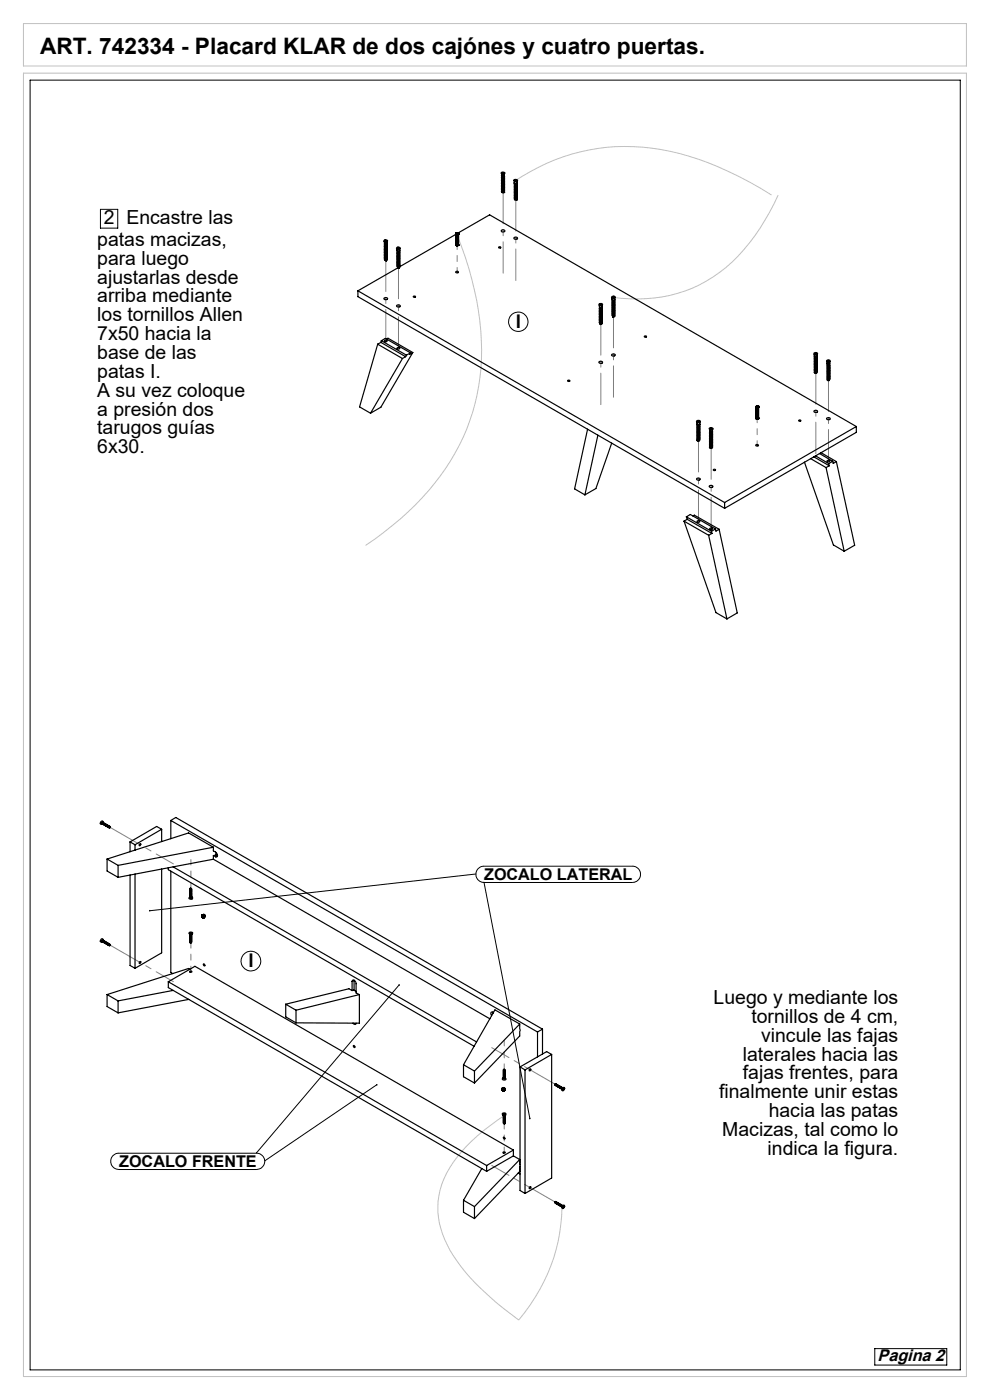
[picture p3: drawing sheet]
<svg xmlns="http://www.w3.org/2000/svg" width="210mm" height="297mm" viewBox="0 0 210 297" stroke-linecap="round" stroke-linejoin="round" font-family="sans-serif">
<path d="M5 15.5h200v276.5h-200zM5 5h200v9h-200zM109.1 38.4a42.5 42.5 0 0 1 39-4.6 77.2 77.2 0 0 1 15.6 7.6M96.9 49.8a61.6 61.6 0 0 1 4.9 30.2 46 46 0 0 1-15.3 28.7l-5.1 4.3-3.9 2.7M165.1 41.4a40.3 40.3 0 0 1-13.9 17.4 30 30 0 0 1-21.2 4.3M107.2 236.5a36.9 36.9 0 0 0-11.8 11.3 16.3 16.3 0 0 0 .1 17.5 50.2 50.2 0 0 0 14.5 14.7 37.6 37.6 0 0 0 9.2-23.8" fill="none" stroke="#c0c0c0" stroke-width=".21"/>
<g fill="none" stroke="#000" stroke-width=".21">
<path d="M6.4 17h197.3v273.6h-197.3zM21.3 44.4h3.7v4h-3.7zM100.9 185.4l-69.2 7.8M101.4 184.4a1.63 1.63 0 0 1 1.3-.6h31.4a1.73 1.73 0 0 1 1.8 1.7 1.73 1.73 0 0 1-1.8 1.7h-31.4a1.73 1.73 0 0 1-1.6-1 1.73 1.73 0 0 1 .3-1.8zM102.7 187.1l9.7 50.2M84.7 208.9l-30.3 35.6M79.9 230.1l-23.7 16.2M23.9 245.2a1.64 1.64 0 0 1 1.3-.6h29.2a1.73 1.73 0 0 1 1.8 1.8 1.73 1.73 0 0 1-1.8 1.7h-29.2a1.73 1.73 0 0 1-1.6-1 1.73 1.73 0 0 1 .3-1.9zM185.6 286.1h15.2v3.5h-15.2z"/>
<circle cx="109.9" cy="68.3" r="2.06"/>
<circle cx="53.2" cy="203.9" r="2.08"/>
</g>
<path d="M81.8 55.2v17.1M106.7 57.9v-17.1M109.4 42.4v17.1M84.5 73.9v-17.2M127.4 68.7v17.1M130.1 67.1v17.2M148.2 93.5v17.1M173.1 96.2v-17.1M175.7 80.6v17.2M150.9 112.2v-17.2" fill="none" stroke="#808080" stroke-width=".21" stroke-dasharray="15.2 1.3 1.3 1.3" stroke-dashoffset="8.6"/>
<path d="M97 52v5.7M160.6 94.4v-5.7" fill="none" stroke="#808080" stroke-width=".21" stroke-dasharray="15.2 1.3 1.3 1.3" stroke-dashoffset="14.3"/>
<path d="M23.3 175.5l13.5 7.8M23.3 200.5l13.5 7.8M117.7 230l-13.4-7.7M117.7 255l-13.4-7.8" fill="none" stroke="#808080" stroke-width=".21" stroke-dasharray="15.2 1.3 1.3 1.3" stroke-dashoffset="7.8"/>
<path d="M40.5 188.5v-6.1M40.5 200v6.1M107 226.8v-6.1M107 238.4v6.1" fill="none" stroke="#808080" stroke-width=".21" stroke-dasharray="15.2 1.3 1.3 1.3" stroke-dashoffset="14.1"/>
<path d="M31.6 193.1l.1 .1h-.1a.17 .17 0 0 0 .3 .1 .17 .17 0 0 0 0-.3 .17 .17 0 0 0-.3 .1zM112.3 237.1l-.1 .2 .2 .2v-.2v.2l.1-.3zM79.8 230l.1 .3h.1v-.3zM84.5 208.9l.1 .2 .2-.1v-.2l-.1 .1v-.1z" fill="#000"/>
<g fill="none" stroke="#000" stroke-width=".25">
<path d="M106.4 37.3l.5 .2-.3 .2-.1-.3M106.4 37.3h.1M106.4 36.9l.1 .5 .5-.1v-.4h-.6M106.4 36.5h.1a.3 .3 0 0 1 .4 0 .3 .3 0 0 1 .1 .4 .33 .33 0 0 1-.5 .1 .33 .33 0 0 1-.1-.5zM106.4 37.2v.1M106.7 36.7l-.1 .1h.3l-.1-.1M106.7 36.7h.1M106.7 36.7v.1M106.8 36.7v.1M106.9 39.7l-.3 .3-.1-.3M106.9 39.3l-.1 .3h-.3v-.2M106.9 39l-.3 .3-.1-.2"/>
<path d="M106.9 38.7l-.3 .3-.1-.2M106.9 38.4l-.3 .3-.1-.3M106.9 38l-.1 .3h-.3v-.2M106.9 37.7l-.3 .3-.1-.2M107 39.9a.33 .33 0 0 1-.2 .5 .33 .33 0 0 1-.4-.2h.1M107 39.6a.33 .33 0 0 1-.2 .5 .33 .33 0 0 1-.4-.2l.1-.1M107 39.3a.33 .33 0 0 1-.2 .4 .33 .33 0 0 1-.4-.1l.1-.1M107 39a.33 .33 0 0 1-.2 .4 .33 .33 0 0 1-.4-.1l.1-.1M107 38.6a.33 .33 0 0 1-.2 .5 .33 .33 0 0 1-.4-.2h.1M107 38.3a.33 .33 0 0 1-.2 .5 .33 .33 0 0 1-.4-.2l.1-.1M107 38a.33 .33 0 0 1-.2 .4 .33 .33 0 0 1-.4-.1l.1-.1M107 37.7a.33 .33 0 0 1-.2 .4 .33 .33 0 0 1-.4-.1l.1-.1"/>
<path d="M107 37.3a.33 .33 0 0 1-.2 .5 .33 .33 0 0 1-.4-.2h.1M109 38.2l.2-.1a.33 .33 0 0 1 .4 0 .33 .33 0 0 1 .1 .3 .38 .38 0 0 1-.4 .2 .38 .38 0 0 1-.3-.4zM109 38.8h.1M109 38.8l.2 .1M109.2 39.3v.2M109.2 39.6v.2M109.2 40v.1M109.3 38.9h.3a.27 .27 0 0 1-.1 .3 .27 .27 0 0 1-.3 0M109.3 38.9l-.1 .3M109.4 38.2l-.2 .1 .2 .1 .1-.2M109.4 38.2h.1M109.4 38.2v.2"/>
<path d="M109.5 38.2v.1M109.6 39.9l-.2 .3-.2-.1M109.6 39.6l-.2 .3-.2-.1M109.6 39.3l-.1 .2h-.3M109.6 39.9a.32 .32 0 0 1-.1 .4 .32 .32 0 0 1-.4-.2h.1M109.6 39.5a.32 .32 0 0 1-.1 .5 .32 .32 0 0 1-.4-.2h.1M109.6 39.2a.32 .32 0 0 1-.1 .5 .32 .32 0 0 1-.4-.2l.1-.1M109.6 38.9a.32 .32 0 0 1-.1 .4 .32 .32 0 0 1-.4-.1l.1-.1M109.7 38.4h-.6v.4a.34 .34 0 0 0 .6 0v-.4M81.5 51a.35 .35 0 0 1 .4-.2 .35 .35 0 0 1 .2 .5 .38 .38 0 0 1-.4 .1 .38 .38 0 0 1-.2-.4zM81.6 51.7l.4 .1-.3 .2zM81.6 55v.2l.3 .1"/>
<path d="M81.8 51l-.1 .2 .3-.2M81.8 51h.2M81.8 51v.2M81.9 55.2v.1M81.9 55.3h.1M82 51v.1M82 55l-.1 .2M82 54.6l-.3 .3-.1-.2M82 54.3l-.3 .3-.1-.2M82 54a.24 .24 0 0 1-.1 .2 .24 .24 0 0 1-.3 0v-.2M82 53.7l-.3 .2-.1-.2M82 53.3l-.3 .3-.1-.2"/>
<path d="M82 53l-.3 .3-.1-.2M82 52.7l-.2 .2h-.1l-.1-.2M82 52.3l-.3 .3-.1-.2M82 52l-.3 .3-.1-.2M82.1 51.3h-.6l.1 .4h.3M82.1 54.9l.1 .2-.3 .2M82.1 54.6a.33 .33 0 0 1-.2 .4 .33 .33 0 0 1-.4-.1l.1-.1M82.1 54.3a.33 .33 0 0 1-.2 .4 .33 .33 0 0 1-.4-.2h.1M82.1 53.9a.33 .33 0 0 1-.2 .5 .33 .33 0 0 1-.4-.2l.1-.1M82.1 53.6a.33 .33 0 0 1-.2 .4 .33 .33 0 0 1-.4-.1l.1-.1M82.1 53.3a.33 .33 0 0 1-.2 .4 .33 .33 0 0 1-.4-.2h.1M82.1 52.9a.33 .33 0 0 1-.2 .5 .33 .33 0 0 1-.4-.2h.1"/>
<path d="M82.1 52.6a.33 .33 0 0 1-.2 .5 .33 .33 0 0 1-.4-.2l.1-.1M82.1 52.3a.33 .33 0 0 1-.2 .4 .33 .33 0 0 1-.4-.1l.1-.1M82.1 52a.33 .33 0 0 1-.2 .4 .33 .33 0 0 1-.4-.2h.1M82.1 51.6a.33 .33 0 0 1-.2 .5 .33 .33 0 0 1-.4-.2h.1M82.1 51.3v.3l-.2 .1M84.1 52.6a.35 .35 0 0 1 .5-.2 .35 .35 0 0 1 .2 .4l-.1 .1a.34 .34 0 0 1-.4 0 .34 .34 0 0 1-.2-.3zM84.2 52.8h.6v.4l-.5 .1zM84.3 53.3h.4M84.3 53.3v.2h.2l.2-.2M84.3 56.6v.2l.3 .1M84.4 56.8l-8.5 4.9M84.5 52.6l-.1 .1 .2-.1"/>
<path d="M84.5 52.6h.1M84.5 52.6v.1M84.6 56.8v.1M84.6 56.9h.1M84.6 52.6v.1M84.7 56.5l-.1 .3M84.7 56.2l-.2 .3-.2-.2M84.7 55.8l-.2 .4-.2-.3M84.7 55.5l-.2 .3h-.2v-.2M84.7 55.2l-.2 .3-.2-.2M84.7 54.9l-.2 .3-.2-.2M84.7 54.5l-.2 .4-.2-.3"/>
<path d="M84.7 54.2l-.2 .3h-.2v-.2M84.7 53.9l-.2 .3-.2-.2M84.7 53.6l-.2 .3-.2-.3M84.8 56.5v.2l-.2 .2M84.8 56.1a.33 .33 0 0 1-.2 .5 .33 .33 0 0 1-.4-.2h.1M84.8 55.8a.33 .33 0 0 1-.2 .4 .33 .33 0 0 1-.4-.1l.1-.1M84.8 55.5a.33 .33 0 0 1-.2 .4 .33 .33 0 0 1-.4-.1l.1-.1M84.8 55.2a.33 .33 0 0 1-.2 .4 .33 .33 0 0 1-.4-.1l.1-.1M84.8 54.8a.33 .33 0 0 1-.2 .5 .33 .33 0 0 1-.4-.2h.1M84.8 54.5a.33 .33 0 0 1-.2 .4 .33 .33 0 0 1-.4-.1l.1-.1M84.8 54.2a.33 .33 0 0 1-.2 .4 .33 .33 0 0 1-.4-.1l.1-.1M84.8 53.9a.33 .33 0 0 1-.2 .4 .33 .33 0 0 1-.4-.2h.1"/>
<path d="M84.8 53.5a.33 .33 0 0 1-.2 .4 .33 .33 0 0 1-.4-.1l.1-.1M84.8 53.2a.33 .33 0 0 1-.2 .4 .33 .33 0 0 1-.4-.1l.1-.1M96.7 49.6h.1M96.7 52h.1M96.7 49.7l-11.9 6.8M96.7 49.5v.1M96.7 49.5h.1M96.7 49.6v.1M96.7 49.7h.1M96.7 49.5v2.5M96.7 57.6a.25 .25 0 0 1 .4-.1 .25 .25 0 0 1 .1 .4 .25 .25 0 0 1-.4 0 .25 .25 0 0 1-.1-.3zM96.7 49.5h.5l-.2 .2z"/>
<path d="M96.7 52.1h.1M96.7 49.7v2.4M96.8 52.1h.1M96.8 49.7h.2M96.8 49.7h.1M96.8 49.7v2.4M96.8 49.5h.1M96.8 49.4h.1M96.8 49.4v.1M96.9 49.7l-.1 2.4M96.9 49.7v2.4M96.9 49.7h.1"/>
<path d="M96.9 52.1h.1M96.9 49.4h.1M96.9 49.7v.1M97 49.7l-.1 2.4M97 49.7v.1M97 49.7h.1M97 52.1h.1M97 49.4h.1M97 49.7v2.4M97 49.7v2.4h-.1M97.1 49.5h.1M97.1 49.7h.1"/>
<path d="M97.1 52.1h.1M97.1 49.7v2.4M97.1 49.5l6.8-3.9 77.7 44.9M97.2 49.5h.1M97.2 49.7h.1M97.2 52.1h.1M97.2 49.7v2.4M97.2 49.5v.1M97.2 49.5v2.6M97.2 52h.1M97.2 49.6h.1M97.2 49.6l.1 2.4"/>
<path d="M97.2 49.6v.1M97.2 49.7h-.1M97.3 52h.1M105.8 52.5a.22 .22 0 0 1 .2-.2 .22 .22 0 0 1 .2 .3h-.3zM106.3 48.9h.1a.33 .33 0 0 1 .4-.2 .33 .33 0 0 1 .2 .4 .39 .39 0 0 1-.4 .1 .39 .39 0 0 1-.3-.3zM106.5 40.7l.1 .2 .3-.1M106.9 40.8h.1M106.9 40.3l-.3 .3-.1-.2M106.9 40l-.3 .3-.1-.2M106.9 40.6v.2M107 40.6v.2M107 40.3a.33 .33 0 0 1-.2 .4 .33 .33 0 0 1-.4-.1l.1-.1"/>
<path d="M109 50.4h.1a.33 .33 0 0 1 .4-.1 .33 .33 0 0 1 .2 .4 .41 .41 0 0 1-.7-.3zM109.2 42.3l.1 .2 .3-.1M109.2 40.3v.2M109.2 40.6v.2M109.2 41v.1M109.2 41.3v.1M109.2 41.6v.2M109.2 41.9v.2M109.6 41.9l-.1 .2h-.3M109.6 41.6l-.1 .2h-.3M109.6 41.2l-.2 .3-.2-.1M109.6 40.9l-.2 .3-.2-.1"/>
<path d="M109.6 40.6l-.1 .2h-.3M109.6 40.2l-.1 .3h-.3M109.6 42.2v.2M109.6 42.3l.1 .1M109.6 42.2l.1 .2M109.6 41.8a.32 .32 0 0 1-.1 .5 .32 .32 0 0 1-.4-.2l.1-.1M109.6 41.5a.32 .32 0 0 1-.1 .4 .32 .32 0 0 1-.4-.1l.1-.1M109.6 41.2a.32 .32 0 0 1-.1 .4 .32 .32 0 0 1-.4-.2h.1M109.6 40.8a.32 .32 0 0 1-.1 .5 .32 .32 0 0 1-.4-.2h.1M109.6 40.5a.32 .32 0 0 1-.1 .5 .32 .32 0 0 1-.4-.2l.1-.1M109.6 40.2a.32 .32 0 0 1-.1 .4 .32 .32 0 0 1-.4-.1l.1-.1M109.7 42.4h-.1"/>
<path d="M75.9 61.7l77.8 44.9M75.9 61.7v1.2l77.8 44.9M80.1 73l5.3 3.1M80.1 73l-3.8 13.3 2.3 1.4M80.8 72.6l5.2 3.1M80.8 72.6l-.7 .4M80.9 72.3l.8-.5 5.4 3.1M80.9 72.3l5.3 3M80.9 72.3l-.1 .3M81.5 63.2h.1a.29 .29 0 0 1 .5-.1 .29 .29 0 0 1-.1 .5 .33 .33 0 0 1-.4 0 .33 .33 0 0 1-.1-.4zM81.5 72.3l.1-.1a.27 .27 0 0 1 .3-.1 .27 .27 0 0 1 .2 .3 .31 .31 0 0 1-.6-.1zM82 72l.3-.2 5.3 3"/>
<path d="M84.2 64.8l.1-.1a.29 .29 0 0 1 .4 0 .29 .29 0 0 1 0 .4 .33 .33 0 0 1-.4 0 .33 .33 0 0 1-.1-.3zM84.2 73.8h.1a.25 .25 0 0 1 .3-.1 .25 .25 0 0 1 .1 .3 .31 .31 0 0 1-.5-.2zM85.4 76.1l-6.8 11.6M86 75.7l-.6 .4M86.2 75.3l-.2 .4M87.1 74.9l-.9 .4M87.6 74.8l-.7 .4 .2-.3M87.6 74.8l-6.8 11.6-2.2 1.3M87.7 62.8l.5 .1-.4 .2-.1-.1zM127 76.8l.2-.1a.32 .32 0 0 1 .4-.1 .32 .32 0 0 1 .1 .4l-.1 .1a.38 .38 0 0 1-.6-.3zM127 64.6l.1-.1a.33 .33 0 0 1 .4-.2 .33 .33 0 0 1 .2 .5 .41 .41 0 0 1-.7-.2zM127.2 65.4v-.2h.4l-.1 .2h-.3"/>
<path d="M127.2 68.5l.2 .3M127.2 65.6v.2M127.2 65.9v.2M127.2 66.2v.2M127.2 66.6v.1M127.2 66.9v.2M127.2 67.2v.2M127.2 67.5v.2M127.2 67.9v.1M127.2 68.2v.2M127.3 64.6v.1M127.5 64.5l-.2 .1"/>
<path d="M127.5 64.5l.1 .2-.3-.1M127.5 64.5v.2M127.6 68.1v.2l-.4 .1M127.6 67.8l-.1 .2h-.3M127.6 67.4l-.1 .3h-.3M127.6 67.1a.24 .24 0 0 1-.1 .3 .24 .24 0 0 1-.3 0M127.6 66.8v.2l-.4 .1M127.6 66.5l-.1 .2h-.3M127.6 66.1l-.1 .3h-.3M127.6 65.8v.2l-.4 .1M127.6 65.5v.2l-.4 .1M127.7 64.8h-.6v.4a.36 .36 0 0 0 .6-.1v-.3"/>
<path d="M127.7 68.4l.1 .2-.4 .3 .2-.5M127.7 68.1a.33 .33 0 0 1-.2 .4 .33 .33 0 0 1-.4-.1l.1-.1M127.7 67.7a.33 .33 0 0 1-.1 .5 .33 .33 0 0 1-.5-.2h.1M127.7 67.4a.33 .33 0 0 1-.2 .4 .33 .33 0 0 1-.4-.1l.1-.1M127.7 67.1a.33 .33 0 0 1-.2 .4 .33 .33 0 0 1-.4-.1l.1-.1M127.7 66.8a.33 .33 0 0 1-.2 .4 .33 .33 0 0 1-.4-.1l.1-.1M127.7 66.4a.33 .33 0 0 1-.1 .5 .33 .33 0 0 1-.5-.2h.1M127.7 66.1a.33 .33 0 0 1-.2 .4 .33 .33 0 0 1-.4-.1l.1-.1M127.7 65.8a.33 .33 0 0 1-.2 .4 .33 .33 0 0 1-.4-.1l.1-.1M127.7 65.5a.33 .33 0 0 1-.2 .4 .33 .33 0 0 1-.4-.1l.1-.1M127.7 65.2a.32 .32 0 0 1-.2 .4 .32 .32 0 0 1-.4-.2l.1-.1M129.8 75.2l.1-.1a.29 .29 0 0 1 .4 0 .29 .29 0 0 1 0 .4 .33 .33 0 0 1-.4 0 .33 .33 0 0 1-.1-.3z"/>
<path d="M129.8 62.9a.37 .37 0 0 1 .4-.1 .37 .37 0 0 1 .3 .4h-.1a.34 .34 0 0 1-.4 .1 .34 .34 0 0 1-.2-.4zM129.8 63.2h.6v.4a.34 .34 0 0 1-.6 0zM129.9 63.7h.4M129.9 63.7l.1 .2 .3-.2M129.9 67l.1 .3M130 63v.1M130.2 63h-.2M130.2 63v.1l-.2-.1M130.2 63v.1M130.3 66.9l-.3 .4M130.3 66.6l-.2 .2-.2-.2M130.3 66.2l-.2 .3-.2-.2"/>
<path d="M130.3 65.9l-.2 .3-.2-.2M130.3 65.6a.24 .24 0 0 1-.1 .2 .24 .24 0 0 1-.3 0v-.2M130.3 65.3l-.2 .2-.2-.2M130.3 64.9l-.2 .3-.2-.2M130.3 64.6l-.2 .3-.2-.2M130.3 64.3a.24 .24 0 0 1-.1 .2 .24 .24 0 0 1-.3 0v-.2M130.3 64l-.2 .2-.2-.2M130.3 63.7h.1M130.4 66.8l.1 .3-.5 .2M130.4 66.5a.33 .33 0 0 1-.2 .5 .33 .33 0 0 1-.4-.2l.1-.1M130.4 66.2a.33 .33 0 0 1-.2 .4 .33 .33 0 0 1-.4-.1l.1-.1M130.4 65.9a.33 .33 0 0 1-.2 .4 .33 .33 0 0 1-.4-.2h.1"/>
<path d="M130.4 65.5a.33 .33 0 0 1-.2 .5 .33 .33 0 0 1-.4-.2h.1M130.4 65.2a.33 .33 0 0 1-.2 .4 .33 .33 0 0 1-.4-.1l.1-.1M130.4 64.9a.33 .33 0 0 1-.2 .4 .33 .33 0 0 1-.4-.1l.1-.1M130.4 64.6a.33 .33 0 0 1-.2 .4 .33 .33 0 0 1-.4-.2h.1M130.4 64.2a.33 .33 0 0 1-.2 .5 .33 .33 0 0 1-.4-.2l.1-.1M130.4 63.9a.33 .33 0 0 1-.2 .4 .33 .33 0 0 1-.4-.1l.1-.1M130.4 63.6a.32 .32 0 0 1-.2 .4 .32 .32 0 0 1-.4-.2h.1M136.7 71.3h.4a.23 .23 0 0 1-.2 .2 .23 .23 0 0 1-.2-.2zM172.7 74.9a.38 .38 0 0 1 .4-.1 .38 .38 0 0 1 .3 .4 .38 .38 0 0 1-.5 .1 .38 .38 0 0 1-.2-.4zM172.7 75.2l.1 .3a.34 .34 0 0 0 .6 0v-.3M172.8 75.2h.5M172.8 75.6l.3 .1"/>
<path d="M172.8 75.6l-.1 .1 .1 .1h.3v-.1M172.8 75.6v.1M172.8 75.8v.2M172.8 76.2v.1M172.8 76.8v.2M172.8 77.1v.2M172.8 77.5v.1M172.8 77.8v.2M172.8 78.1v.2M172.8 78.5v.1M172.8 78.8v.1M172.9 75.7h.2"/>
<path d="M173 74.9l-.1 .2h.3l-.1-.1M173 74.9l.1 .1M173 74.9v.2M173.1 75.7l.1-.1v.2M173.1 75v.1M173.2 78.8l-.1 .2-.2-.1M173.2 78.5l-.1 .2-.2-.1M173.2 78.1v.2h-.3M173.2 77.8v.2h-.3M173.2 77.5l-.1 .2-.2-.1M173.2 77.1l-.1 .3-.2-.1M173.2 76.8v.2h-.3"/>
<path d="M173.2 76.5v.2h-.3M173.2 76.2l-.1 .2-.2-.1M173.2 75.8l-.1 .3-.2-.1M173.2 75.7h.1a.35 .35 0 0 1-.2 .5 .35 .35 0 0 1-.4-.2l.1-.1M173.2 79.1l-.1 .1-.3-.1M173.2 76.1v.1M173.2 76.4v.1M173.2 76.8h.1M173.2 77.1h.1M173.2 77.4v.1M173.2 77.7v.1M173.2 78.1h.1"/>
<path d="M173.2 78.4v.1M173.2 78.7v.1M173.3 78.7a.35 .35 0 0 1-.2 .4 .35 .35 0 0 1-.4-.2h.1M173.3 78.3a.35 .35 0 0 1-.2 .5 .35 .35 0 0 1-.4-.2h.1M173.3 78a.35 .35 0 0 1-.2 .4 .35 .35 0 0 1-.4-.1l.1-.1M173.3 77.7a.36 .36 0 0 1-.2 .4 .36 .36 0 0 1-.4-.1l.1-.1M173.3 77.4a.35 .35 0 0 1-.2 .4 .35 .35 0 0 1-.4-.2h.1M173.3 77a.35 .35 0 0 1-.2 .5 .35 .35 0 0 1-.4-.2h.1M173.3 76.7a.36 .36 0 0 1-.1 .5 .36 .36 0 0 1-.5-.2l.1-.1M173.3 76.4a.35 .35 0 0 1-.2 .4 .35 .35 0 0 1-.4-.1l.1-.2M173.3 76.1a.35 .35 0 0 1-.2 .4 .35 .35 0 0 1-.4-.2h.1M175.3 76.5a.37 .37 0 0 1 .5-.2 .37 .37 0 0 1 .2 .4 .44 .44 0 0 1-.7-.2z"/>
<path d="M175.5 77.2l.3 .1M175.5 77.2v.2h.3v-.1M175.5 79.3v.2M175.7 76.5h-.2l.3 .2 .1-.2M175.7 76.5h.2M175.7 76.5v.2M175.8 77.3l.1-.1v.3l-.3 .1-.1-.2M175.9 76.5v.1M175.9 79.9l-.1 .3h-.3v-.2M175.9 79.6l-.3 .3-.1-.2M175.9 79.3v.2h-.4M175.9 78.9l-.1 .3h-.3v-.2"/>
<path d="M175.9 78.6l-.1 .3h-.3v-.2M175.9 78.3l-.3 .3-.1-.2M175.9 78l-.3 .3-.1-.3M175.9 77.6l-.1 .3h-.3v-.2M175.9 77.3h.1a.33 .33 0 0 1-.2 .4 .33 .33 0 0 1-.4-.1l.1-.1M176 76.7h-.6v.4a.34 .34 0 0 0 .6 0v-.4M176 79.9a.33 .33 0 0 1-.2 .4 .33 .33 0 0 1-.4-.1l.1-.1M176 79.5a.34 .34 0 0 1-.1 .5 .34 .34 0 0 1-.5-.1l.1-.1M176 79.2a.33 .33 0 0 1-.2 .5 .33 .33 0 0 1-.4-.2h.1M176 78.9a.33 .33 0 0 1-.2 .4 .33 .33 0 0 1-.4-.1l.1-.1M176 78.6a.33 .33 0 0 1-.2 .4 .33 .33 0 0 1-.4-.1l.1-.1M176 78.2a.34 .34 0 0 1-.2 .5 .34 .34 0 0 1-.4-.1l.1-.1"/>
<path d="M176 77.9l.1 .3-.3 .2-.4-.1 .1-.2M176 77.6a.33 .33 0 0 1-.2 .4 .33 .33 0 0 1-.4-.1l.1-.1M120.4 80.7a.23 .23 0 0 1 .3-.1 .23 .23 0 0 1 .1 .3h-.3zM124.6 91l-2.7 12.7 2.2 1.3M126.8 92.3l-2.7 12.7M129.8 94l-3.4 9.6-2.3 1.4M147.8 89.3l.1-.1a.34 .34 0 0 1 .4 0 .34 .34 0 0 1 .2 .3l-.1 .1a.38 .38 0 0 1-.4 0 .38 .38 0 0 1-.2-.3zM147.8 89.6h.6M147.8 89.5v.4a.34 .34 0 0 0 .6 0v-.4M147.9 90l.6 .1-.3 .2h-.3l-.1-.2 .3 .1 .2-.2M148 93.2v.2M148.1 89.3l-.1 .2h.2l.1-.2"/>
<path d="M148.1 89.3h.2M148.1 89.3v.2M148.3 89.3v.2M148.3 93.1a.24 .24 0 0 1-.1 .3 .24 .24 0 0 1-.2 0M148.3 92.8l-.2 .3-.1-.2M148.3 92.5l-.2 .3-.1-.2M148.3 92.2l-.2 .3-.1-.3M148.3 91.8a.24 .24 0 0 1-.1 .3 .24 .24 0 0 1-.2 0v-.2M148.3 91.5l-.2 .3-.1-.2M148.3 91.2l-.2 .3-.1-.2M148.3 90.8a.24 .24 0 0 1-.1 .3 .24 .24 0 0 1-.2 0v-.2M148.3 90.5l-.1 .3h-.2v-.2"/>
<path d="M148.3 90.2l-.2 .3-.1-.2M148.3 93.5l-.3 .1M148.4 93.1a.33 .33 0 0 1-.2 .4 .33 .33 0 0 1-.4-.1h.2M148.4 92.8a.33 .33 0 0 1-.2 .4 .33 .33 0 0 1-.4-.1l.2-.1M148.4 92.4a.33 .33 0 0 1-.1 .5 .33 .33 0 0 1-.5-.2h.2M148.4 92.1a.33 .33 0 0 1-.2 .4 .33 .33 0 0 1-.4-.1l.2-.1M148.4 91.8a.33 .33 0 0 1-.2 .4 .33 .33 0 0 1-.4-.1l.2-.1M148.4 91.5a.32 .32 0 0 1-.2 .4 .32 .32 0 0 1-.4-.2h.2M148.4 91.1a.33 .33 0 0 1-.1 .5 .33 .33 0 0 1-.5-.2h.2M148.4 90.8a.33 .33 0 0 1-.2 .4 .33 .33 0 0 1-.4-.1l.2-.1M148.4 90.5a.33 .33 0 0 1-.2 .4 .33 .33 0 0 1-.4-.1l.2-.1M148.4 90.2a.32 .32 0 0 1-.2 .4 .32 .32 0 0 1-.4-.2h.2"/>
<path d="M150.5 90.8a.39 .39 0 0 1 .4-.1 .39 .39 0 0 1 .3 .4h-.1a.38 .38 0 0 1-.4 .1 .38 .38 0 0 1-.2-.4zM150.6 91.1h.5v.4a.36 .36 0 0 1-.6-.1zM150.6 91.5l.6 .1-.5 .2-.2-.2 .3 .1 .2-.1M150.6 94.8v.1M150.7 90.9l.3 .1zM150.8 90.8v.2M151 94.7a.24 .24 0 0 1-.1 .2 .24 .24 0 0 1-.3 0M151 94.4l-.2 .2-.2-.2M151 94l-.2 .3-.2-.2M151 93.7a.24 .24 0 0 1-.1 .3 .24 .24 0 0 1-.3-.1v-.1M151 93.4l-.1 .3-.3-.1v-.2M151 93.1l-.2 .2-.2-.2"/>
<path d="M151 92.7l-.2 .3-.2-.2M151 92.4a.24 .24 0 0 1-.1 .3 .24 .24 0 0 1-.3-.1v-.1M151 92.1l-.1 .3-.3-.1v-.2M151 91.8l-.2 .2-.2-.2M151 95l-.3 .1M151.1 94.6a.33 .33 0 0 1-.2 .5 .33 .33 0 0 1-.4-.2h.1M151.1 94.3a.32 .32 0 0 1-.2 .5 .32 .32 0 0 1-.4-.2l.1-.1M151.1 94a.33 .33 0 0 1-.2 .4 .33 .33 0 0 1-.4-.1l.1-.1M151.1 93.7a.33 .33 0 0 1-.2 .4 .33 .33 0 0 1-.4-.2h.1M151.1 93.3a.33 .33 0 0 1-.2 .5 .33 .33 0 0 1-.4-.2h.1M151.1 93a.32 .32 0 0 1-.2 .4 .32 .32 0 0 1-.4-.1l.1-.1M151.1 92.7a.33 .33 0 0 1-.2 .4 .33 .33 0 0 1-.4-.1l.1-.1"/>
<path d="M151.1 92.4a.33 .33 0 0 1-.2 .4 .33 .33 0 0 1-.4-.2h.1M151.1 92a.33 .33 0 0 1-.2 .5 .33 .33 0 0 1-.4-.2l.1-.1M151.1 91.7a.32 .32 0 0 1-.2 .4 .32 .32 0 0 1-.4-.1l.1-.1M151.3 99.6h.5a.23 .23 0 0 1-.3 .2 .23 .23 0 0 1-.2-.2zM160.3 86.4h.1M160.3 86.3h.1M160.3 88.7h.1M160.3 86.3l.1 2.5M160.3 88.8h.1M160.3 86.4l.1 2.4M160.4 94.3a.25 .25 0 0 1 .3 0 .25 .25 0 0 1 .1 .3 .25 .25 0 0 1-.3 .1 .25 .25 0 0 1-.1-.4zM160.4 86.2v.1"/>
<path d="M160.4 86.4v.1M160.4 86.4h.1M160.4 88.8h.1M160.4 86.5h.1M160.4 86.5v2.3M160.4 86.2h.1M160.4 86.2l-.1 .1M160.4 88.9h.3M160.4 86.5l.1 2.4M160.5 86.5h.1M160.5 88.9h.1M160.5 86.5h-.1"/>
<path d="M160.5 86.5h.2M160.5 86.5v2.4M160.5 86.1v.1M160.6 86.5h.1M160.6 88.9h.1M160.6 86.5v2.4M160.6 86.1v.1M160.7 86.5h.1M160.7 88.9h.1M160.7 86.2h.1M160.7 86.5v2.4M160.7 88.8v.1"/>
<path d="M160.7 86.5v2.3M160.8 88.8h.1M160.8 86.5h.1M160.8 86.2l.1 .1M160.8 86.5v2.3M160.8 86.2h.1M160.8 86.2v.1M160.8 86.3h.1M160.8 86.4h.1M160.8 86.2v2.6M160.8 86.4l-.1 .1M160.9 86.3h.1"/>
<path d="M160.9 86.3v.1M160.9 86.4h.1M160.9 86.3v2.4M160.9 86.3h-.1M160.9 88.7h.1M169.4 89.2a.22 .22 0 0 1 .3-.1 .22 .22 0 0 1 .1 .2l-.3 .1zM170.6 98l6.2 17.6 2.3 1.3M171.9 97.3l3.3 1.9M172.6 96.9l3.3 1.9M172.7 87.1h.1a.32 .32 0 0 1 .4-.1 .32 .32 0 0 1 .1 .5 .35 .35 0 0 1-.4 0 .35 .35 0 0 1-.2-.4zM173 96.7l2.8 1.7M173.8 96.2l2.8 1.7"/>
<path d="M174.1 96l3.3 1.9M175.2 99.2l3.9 17.7M175.4 88.7l.1-.1a.32 .32 0 0 1 .4-.1 .32 .32 0 0 1 .1 .5h-.1a.32 .32 0 0 1-.4 0 .32 .32 0 0 1-.1-.3zM175.4 97.8l.1-.1a.27 .27 0 0 1 .3-.1 .27 .27 0 0 1 .2 .3 .31 .31 0 0 1-.6-.1zM175.8 98.4l.1 .4M175.9 98.8l-.7 .4M175.9 80.3l-.3 .3-.1-.3M175.9 80.6l-.1 .2-.3-.2M176 80.2a.33 .33 0 0 1-.2 .4 .33 .33 0 0 1-.4-.1l.1-.1M176.6 97.9l.1 .4 .7-.4M176.6 97.9l-.8 .5M177.4 97.9l3.9 17.8-2.2 1.2"/>
<path d="M181.6 90.5l-27.9 16.1M181.6 90.5v1.2l-27.9 16.1M145.1 110.6l6.8 19.4 2.3 1.3M145.1 110.6l5.2 3M145.6 109.6l5.3 3.1M145.6 109.6l.2 .6M145.6 109.6l.8-.5 5.4 3.1M145.8 110.2l5.2 3M145.8 110.2l-.7 .4M147 109.5l.3-.2 5.2 3M147.8 101.5l.2-.1a.27 .27 0 0 1 .4 0 .27 .27 0 0 1 0 .4h-.1a.33 .33 0 0 1-.4 .1 .33 .33 0 0 1-.1-.4zM147.9 110.5a.27 .27 0 0 1 .3-.1 .27 .27 0 0 1 .2 .3l-.1 .1a.25 .25 0 0 1-.3 0 .25 .25 0 0 1-.1-.3z"/>
<path d="M150.3 113.6l3.9 17.7M150.5 103h.2a.29 .29 0 0 1 .4 0 .29 .29 0 0 1 0 .4h-.1a.33 .33 0 0 1-.4 0 .33 .33 0 0 1-.1-.4zM150.6 112.1a.28 .28 0 0 1 .3-.1 .28 .28 0 0 1 .2 .3h-.1a.25 .25 0 0 1-.3 .1 .25 .25 0 0 1-.1-.3zM150.9 112.7l.1 .5M151 113.2l-.7 .4M151.8 112.2l-.9 .5M151.8 112.2l.1 .5 .6-.4M152.5 112.3l3.9 17.7-2.2 1.3M153.7 106.6v1.2M21.4 174.3l.2-.1 .2 .1-.2 .3 .1 .2-.3 .1-.1-.1zM21.7 174.7h.1M21.8 174.5l-.1 .2"/>
<path d="M21.8 174.6v.2M21.8 174.6h.1M21.9 174.8l.1-.3-.2 .2 .1 .2M21.9 174.6l-.1-.2-.1 .3 .1 .1M22 174.9l.1-.3-.2 .2 .2 .2M22 174.7l-.1 .2M22.2 175l.1-.3-.2 .2 .1 .2M22.2 174.8l-.1 .1M22.3 175.1l.1-.3-.2 .2 .2 .2M22.3 174.8l-.1 .2M22.4 175.2l.2-.3-.2 .2 .1 .2M22.4 174.9v.2"/>
<path d="M22.6 175.2l.1-.3-.2 .3 .1 .1M22.6 175l-.1 .2M22.7 175.3l.2-.3-.3 .2 .2 .2M22.7 175.1l-.1 .2M22.9 175.4l.1-.3-.2 .2 .1 .2M22.9 175.2l-.1 .1M23 175.5l.1-.3-.2 .2 .2 .2M23 175.2l-.1 .2M23.1 175.3v.2M23.3 175.4v-.1h-.2a.17 .17 0 0 0 0 .3 .17 .17 0 0 0 .2 0M23.4 175.4h.1M23.4 175.4h-.2l.1 .2"/>
<path d="M23.4 175.4v.1M27.6 178.6l1 .6M27.6 178.6v2.1M28.6 179.2v1.2M29.7 179h.1a.25 .25 0 0 1 0 .3 .25 .25 0 0 1-.3 .1zM34.3 175.9v2.6M34.3 175.9l-5.7 3.3M34.3 175.9l-1.1-.6-5.6 3.3M36.2 174.1l77.8 44.8M36.2 174.1l1.1-.7 77.8 44.9M36.2 174.1v3.8M45.3 179.7v.8l.4 .3a.59 .59 0 0 1 .4 .5 .59 .59 0 0 1-.3 .5l-.1-.1"/>
<path d="M45.3 179.7l-20.3 3.9M45.3 179.7l-5.3-3-17.3 5.5M21.4 199.2l.4-.1v.2l-.2 .3 .1 .2h-.3a.32 .32 0 0 1-.2-.3 .32 .32 0 0 1 .2-.3zM21.7 199.7h.1M21.8 199.5l-.1 .2M21.8 199.5v.2M21.8 199.5l.1 .1M21.9 199.8l.1-.3-.2 .2 .1 .2M21.9 199.5l-.1-.1-.1 .2 .1 .2M22 199.9l.1-.3-.2 .2 .2 .2M22 199.6l-.1 .2M22.2 200l.1-.3-.2 .2 .1 .2"/>
<path d="M22.2 199.7l-.1 .2M22.3 199.8l-.1 .2M22.4 199.9v.2M22.6 200l-.1 .2M22.7 182.2l2.3 1.4M22.7 182.2v2.6l2.3 1.3M25 183.6v2.5M27.6 185.6v19.2l1 .6M28.6 185.4v20M34.3 184.4v17.7l-5.7 3.3M35.7 184.1v.4l64.9 37.5M36.2 184.8v21.5l.5 .2"/>
<path d="M36.7 183.9l64.4 37.1M40.1 197.8a.37 .37 0 0 1 .5-.1 .37 .37 0 0 1 .2 .4h-.1a.34 .34 0 0 1-.4 .1 .34 .34 0 0 1-.2-.4zM40.2 198.1l.3 .2 .2-.2M40.2 190.4l.3 .1 .1-.2a.21 .21 0 0 1 .3 .2 .21 .21 0 0 1-.2 .2 .31 .31 0 0 1-.5 .1 .31 .31 0 0 1 0-.4zM40.3 188.5h.2M40.3 188.5l.1 .2 .2-.2a.18 .18 0 0 1-.1 .2 .18 .18 0 0 1-.2-.1h.1M40.3 197.8l.1 .2M40.3 197.8l.2 .1M40.3 197.8v.1M40.3 188.5h.1M40.4 198.9h.2M40.4 188.7h.2"/>
<path d="M40.4 190h.2M40.4 190.4h.2M40.4 189.1h.1M40.4 189.4h.1M40.4 190.2v.1M40.4 198.2v.1M40.4 199.2h.1M40.4 199.5v.1M40.4 198h-.1h.2M40.4 198h.3h-.2M40.4 198h.1M40.5 197.9v.1"/>
<path d="M40.5 198h.1M40.6 190.4h.1M40.6 199.7h-.2M40.6 199.5l-.2 .1M40.6 199.3l-.2 .1M40.6 199.2h-.2M40.6 199h-.2M40.6 198.7h-.2M40.6 198.5h-.2M40.6 198.4h-.2M40.6 198.2l-.2 .1M40.6 200h-.2"/>
<path d="M40.6 188.9h-.2M40.6 189.1h-.2M40.6 189.2h-.2M40.6 189.4h-.2M40.6 189.5l-.2 .1M40.6 189.7h-.2M40.6 189.9h-.2M40.6 190.2l-.2 .1M40.6 197.8l-.1 .2M40.6 197.8l-.1 .1M40.6 197.8v.1M40.6 199.8l.1 .1-.4 .1 .3-.2"/>
<path d="M40.6 199.6v.2h-.3l.3-.1M40.6 199.5l.1 .1-.4 .1 .3-.1M40.6 199.3l.1 .1-.4 .1 .3-.1M40.6 199.1v.2h-.3l.3-.1M40.6 199l.1 .1-.4 .1 .3-.1M40.6 198.8v.2h-.3l.3-.1M40.6 198.6l.1 .2-.2 .1-.2-.1h.3M40.6 198.5l.1 .1-.4 .1 .3-.1M40.6 198.3v.2h-.3l.3-.1M40.6 188.7v.2h-.3l.3-.1M40.6 188.8l.1 .2-.4 .1 .1-.2 .2 .1M40.6 189v.2h-.3l.3-.1"/>
<path d="M40.6 189.2l.1 .1-.4 .1 .3-.1M40.6 189.3l.1 .2h-.4l.3-.1M40.6 189.5l-.1 .2h-.2l.3-.1M40.6 189.6l.1 .2-.4 .1 .3-.1M40.6 189.8l.1 .2-.2 .1-.2-.1 .3-.1M40.6 190v.2h-.3l.3-.1M40.6 190.1l.1 .2-.2 .1h-.2l.1-.2M40.7 198.2l-.2 .2-.1-.1M42.8 194.3h.1M42.8 194.2v.1M42.8 194.4h.1M42.8 194.2v.2"/>
<path d="M42.8 194.2l.5-.2 .2 .4M42.8 194.2h.1M42.8 194.5h.1M42.9 194.2h.1M42.9 194.2l.2 .4a.2 .2 0 0 1-.3-.1 .2 .2 0 0 1 .1-.3zM42.9 194.6h.1M42.9 194.6l.1 .1M43 194.2h.1M43 194.7h.1M43 194.2l.3-.2-.3 .2M43 194.2l.3-.2-.4 .2M43 194.2l.4-.1-.4 .2"/>
<path d="M43 194.2l.1 .1M43.1 194.3h.1M43.1 194.7h.1M43.1 194.3l.3-.2-.3 .2M43.1 194.3v.1M43.1 194.4h.1M43.1 194.6v.1M43.1 194.6h.1M43.1 194.4l.4-.2-.4 .2M43.1 194.6l.1 .1M43.1 194.7h-.1M43.2 194.4v.1"/>
<path d="M43.2 194.5h.1M43.2 194.6h.1M43.2 194.4h.1M43.2 194.5v.2M43.2 194l-.3 .2M43.4 194.1l-.4 .1M43.5 194.2l-.4 .1M43.5 194.5l-.4 .2M43.5 194.4l-.1 .1M43.5 194.3l-.3 .1M43.5 194.3l-.3 .2M43.5 194.4l-.3 .2"/>
<path d="M43.5 194.4l-.4 .3M43.5 194.4l-.3 .3M45.3 182.3l58.6 33.8M45.3 181.5l.4 .2M45.3 181.5v.8M45.3 182.3l-20.3 3.8M45.8 181.3l.3 .2-.4 .2M45.8 180.8v.6l-.5 .1M22.3 200.1l.1-.3-.2 .2 .2 .2M22.4 200.1l.2-.3-.2 .3 .1 .1M22.6 200.2l.1-.3-.2 .2 .1 .2M22.7 200l-.1 .2"/>
<path d="M22.7 200v.1M22.7 200.3l.2-.1-.1-.2-.2 .2 .2 .2M22.7 211v2.5l2.3 1.4M22.7 211l2.3 1.3M22.9 200.4l.1-.3-.2 .2 .1 .2M22.9 200.1l-.1 .2M23 200.4l.1-.2-.2 .2 .2 .2M23 200.2l-.1 .2M23.1 200.3v.2M23.3 200.4l-.1-.1-.1 .3h.2M23.3 200.4v.2zM23.4 200.4h.1"/>
<path d="M23.4 200.4h-.2l.1 .2M23.4 200.4v.1M25 212.3v2.6M29.6 204h.1a.19 .19 0 0 1 .1 .2 .19 .19 0 0 1-.3 .1zM35.7 208.3v1.2l67.5 39M35.7 208.3l67.5 39M35.7 208.3l5.6-3.3 67.6 39M36.7 210.1l-11.7 2.2M40 212l-15 2.9M40.3 206h.3l.1 .2h-.4zM40.3 205.6l-.3-.1-17.3 5.5M43.2 204.5l.2 .1v.3l-.2-.1z"/>
<path d="M60.6 213l2.2 1.3M60.6 213v2.7l2.2 1.3M62.8 214.3v2.7M74.7 208.2a.37 .37 0 0 1 .4-.3 .37 .37 0 0 1 .3 .4l.1 2.3 .7 .4M74.7 208.2v1.9M74.7 208.2l.4-.2v2.1M74.7 210.1l-.7-.3-13.4 3.2M74.7 210.1l.3-.1 .5 .3M74.9 217a.32 .32 0 0 0 .3 .3 .32 .32 0 0 0 .3-.2M76.2 211v6.1l-13.4-.1M76.2 211l-13.4 3.3M104.5 214.7a.39 .39 0 0 0-.4 .3 .39 .39 0 0 0 .2 .5"/>
<path d="M104.5 214.7l.1 .3M104.5 214.7l.2 .1M110.2 218.2v.6M110.2 217.2l-5.2-3-6.7 11.7M110.2 217.2l-9.6 10M110.2 219v.8l-9.6 10M110.2 217.2v.8M114 218.9v5.3M115.1 218.3l-1.1 .6M115.1 218.3v5.3M75 221.8l.2 .1v.3l-.2-.1zM98.3 225.9l2.3 1.3"/>
<path d="M98.3 225.9v2.5l2.3 1.4M100.6 227.2v2.6M106.4 231.1h.1M106.4 231h.1M106.4 231.2h.1M106.5 231h.1M106.5 230.9h.1M106.5 231h.1a.2 .2 0 0 1 .2 .2 .2 .2 0 0 1-.2 .2zM106.5 231.2h.1M106.5 231.3h.1M106.5 231l-.1 .1M106.5 230.9l.4-.2 .2 .3v.2"/>
<path d="M106.5 230.9v.1M106.6 228.8l.2-.1v.1h.2l.1-.1a.22 .22 0 0 1 .2 .3 .22 .22 0 0 1-.2 .1 .33 .33 0 0 1-.4 0 .33 .33 0 0 1-.1-.3zM106.6 236.2a.35 .35 0 0 1 .5-.1 .35 .35 0 0 1 .2 .4 .39 .39 0 0 1-.5 .1 .39 .39 0 0 1-.2-.4zM106.6 230.9h.1M106.6 231.3h.1M106.6 230.9l-.2 .3M106.6 230.9h-.1M106.6 230.9l.3-.2-.3 .2M106.6 230.9v.1M106.6 231.4h.1M106.6 230.9l.4-.2-.4 .2M106.6 236.5l.5 .1"/>
<path d="M106.6 231h.1M106.6 231l.4-.2-.3 .2M106.7 231h.1M106.7 231.4h.1M106.7 231l.3-.2zM106.7 231l.1 .1M106.8 236.6h.3M106.8 231.1h.1M106.8 231.4h.1M106.8 231.1v.1M106.8 231.1v.3l.3-.2M106.8 236.2v.1"/>
<path d="M106.8 236.2l.1 .1M106.8 231.2h.1M106.8 231.1l.3-.2-.3 .2M106.8 231.1l.3-.1-.3 .2M106.8 231.2v.1M106.8 231.3h.1M106.8 231.3l-.1 .1M106.8 231.2l.3-.2-.3 .3M106.9 226.9l-.1 .1h.2v-.1M106.9 227.2h.1M106.9 228.5h.1M106.9 226.8l.1 .1z"/>
<path d="M106.9 228.7l.1 .1M106.9 237.3h.1M106.9 238.3l.1 .1M106.9 226.9h.1M106.9 227.5v.1M106.9 227.9h.1M106.9 236.3v.1M106.9 237.7h.1M106.9 238h.1M106.9 236.3l-.2 .1h.2M107 226.9h-.1M107 228.7v.1"/>
<path d="M107 236.3v.1M107 238.3v.1M107 228.7l.1 .1M107 228.8h.1M107 236.3l.1 .1h-.2M107 236.3l-.1 .1M107 238.3l.1 .1M107 238.4h.1M107 226.9l.1 .2-.3 .1 .3-.1M107 227h-.1M107 227.3l-.1 .1M107 227.5l-.1 .1"/>
<path d="M107 227.6l-.1 .1M107 227.8l-.1 .1M107 228h-.1M107 228.1l-.1 .1M107 228.3h-.1M107 228.6v.1M107 238.3h.1M107 238.1l-.1 .1M107 237.9l-.1 .1M107 237.8h-.1M107 237.6l-.1 .1M107 237.5h-.1"/>
<path d="M107 237.1l-.1 .1M107 237h-.1M107 236.8l-.1 .1M107 236.6l-.1 .1M107 226.9h.1M107.1 236.6h.1M107.1 236.6v.1l-.3 .1 .3-.1M107.1 236.2l-.1 .1M107.1 236.2l-.2 .1M107.1 236.2v.1M107.1 230.9l-.3 .2M107.1 230.9l-.4 .1"/>
<path d="M107.1 227.1l-.1 .3-.2-.1h.3M107.1 227.3l-.1 .2h-.2l.1-.1h.2M107.1 227.5l-.1 .2-.2-.1h.3M107.1 227.6l-.1 .2h-.2l.3-.1M107.1 227.8l-.1 .2h-.2l.3-.1M107.1 228l-.1 .2-.2-.1h.3M107.1 228.1l-.1 .2h-.2l.3-.1M107.1 228.3l-.1 .2h-.2l.3-.1M107.1 228.4l-.1 .3-.2-.1h.3M107.1 228.6v.2M107.1 238.2v.2M107.1 238.1l-.1 .2h-.2l.3-.1"/>
<path d="M107.1 237.9l-.1 .2h-.2l.3-.1M107.1 237.7l-.1 .3-.2-.1h.3M107.1 237.6l-.1 .2h-.2l.3-.1M107.1 237.4l-.1 .2h-.2h.3M107.1 237.2l-.1 .3h-.2l.3-.1M107.1 237.1l-.1 .2h-.2l.3-.1M107.1 236.9l-.1 .2h-.2h.3M107.1 236.8l-.1 .2h-.2l.3-.1M107.1 231.2l-.3 .2M107.1 231.1l-.3 .2M107.2 236.5l-.1 .1M110.3 226.3l1.1 .7"/>
<path d="M110.3 226.3v26.3l1.1 .6M111.4 227v26.2M112.4 226.8h.2a.25 .25 0 0 1-.1 .3 .25 .25 0 0 1-.2 .1zM117 223.7l-5.6 3.3M117 223.7v26.2l-5.6 3.3M117 223.7l-1-.6-5.7 3.2M117.7 230.1h.1M117.8 229.9l-.1 .2M117.9 230l-.1 .2M117.9 230h.1M117.9 230l-.1-.1-.1 .2 .1 .2M117.9 230.3l.1-.3-.2 .2 .2 .2"/>
<path d="M118 230.1v.2M118 230.3l.1-.3-.1 .3 .1 .1M118.2 230.2l-.1 .2M118.2 230.4l.1-.3-.2 .2 .2 .2M118.3 230.3v.2M118.3 230.5l.1-.3-.1 .2 .1 .2M118.5 230.3l-.1 .2M118.5 230.6l.1-.3-.2 .2 .1 .2M118.6 230.4l-.1 .2M118.6 230.6l.1-.2-.2 .2 .2 .2M118.7 230.5v.2M118.7 230.7l.2-.2-.2 .2 .1 .2"/>
<path d="M118.9 230.6l-.1 .2M118.9 230.8l.1-.3-.2 .2 .2 .2M119 230.7v.2M119 230.9l.2-.3-.2 .2 .1 .2M119.1 230.7v.2M119.1 230.7h.1M119.3 230.8l-.1 .2M119.3 230.8h-.2l.1 .3M119.3 230.8l-.1 .4M119.4 230.8l.2-.1a.36 .36 0 0 1 .1 .4 .36 .36 0 0 1-.5 .2zM119.5 231h.1M119.5 231.2h.1"/>
<path d="M119.5 231v.1M119.5 230.7l-.2 .1M119.5 231h.2M119.5 231v-.2v.4M119.5 231.1v.1M119.6 231h.1M119.6 231l-.3 .2 .1-.1M119.7 231l-.2 .1M98.3 254.6v2.6l2.3 1.3M98.3 254.6l2.3 1.4M100.6 256v2.5M102.2 247.9l-3.9 6.7"/>
<path d="M103.2 247.3v1.2M106.8 244.4h.4a.21 .21 0 0 1-.3 .2 .21 .21 0 0 1-.1-.2zM108.9 244v1.2M108.9 245.2l-5.7 3.3M108.9 244l-5.7 3.3M108.9 245.2l1.3 .8M109.9 248.8l.4 .3M110.2 246.9l.1 .2M110.2 246v.8M110.2 247.8v.7l-9.6 10M110.2 246l-9.6 10M110.3 247.5l-.1 .1"/>
<path d="M112.3 251.9l.1-.2a.19 .19 0 0 1 .1 .3 .19 .19 0 0 1-.2 .1zM117.7 255.1h.1M117.8 254.9l-.1 .2M117.9 255l-.1 .2M117.9 255h.1M117.9 254.9h-.1l-.1 .2 .1 .2M117.9 255.2l.1-.3-.2 .3 .2 .1M117.9 254.9v.1M118 255.1v.2M118 255.3l.1-.3-.1 .2 .1 .2M118.2 255.2l-.1 .1M118.2 255.4l.1-.3-.2 .2 .2 .2"/>
<path d="M118.3 255.2v.2M118.3 255.2h.1M118.3 255.5l.1-.3-.1 .2 .1 .2M118.5 255.3l-.1 .2M118.5 255.5l.1-.2-.2 .2 .1 .2M118.6 255.4l-.1 .2M118.6 255.7l.1-.3-.2 .2 .2 .2M118.7 255.5v.2M118.7 255.5h.1M118.7 255.7l.2-.3-.2 .3 .1 .1M118.9 255.6l-.1 .2M118.9 255.8l.1-.3-.2 .2 .2 .2"/>
<path d="M119 255.7v.1M119 255.9l.2-.1-.1-.2-.1 .2 .1 .2M119.1 255.7v.2M119.1 255.7h.1M119.3 255.9l.3-.2a.34 .34 0 0 1 .1 .4 .34 .34 0 0 1-.5 .2zM119.3 255.8l-.1 .2M119.3 255.8l-.1-.1-.1 .2 .1 .2M119.3 255.8l-.1 .4M119.5 255.9v-.1v.4M119.5 256h.1M119.5 256.2h.1M119.5 255.7l-.2 .1"/>
<path d="M119.5 256v.2M119.6 255.9h.1M119.6 255.9l.1 .1M119.7 256l-.4 .2 .1-.2M119.7 256h-.2"/>
<circle cx="160.6" cy="86.3" r=".19"/>
<circle cx="23.3" cy="175.5" r=".08"/>
<circle cx="40.5" cy="188.5" r=".08"/>
<circle cx="107" cy="241.4" r=".19"/>
</g>
<text font-size="4.8" x="8.5" y="11.5">ART. 742334 - Placard KLAR de dos cajónes y cuatro puertas.</text>
<g font-size="4.1">
<text x="22" y="47.5">2</text>
<text x="26.8" y="47.5">Encastre las</text>
<text x="20.6" y="52.2">patas macizas,</text>
<text x="20.6" y="56.2">para luego</text>
<text x="20.6" y="60.2">ajustarlas desde</text>
<text x="20.6" y="64.2">arriba mediante</text>
<text x="20.6" y="68.2">los tornillos Allen</text>
<text x="20.6" y="72.2">7x50 hacia la</text>
<text x="20.6" y="76.2">base de las</text>
<text x="20.6" y="80.2">patas I.</text>
<text x="20.6" y="84.2">A su vez coloque</text>
<text x="20.6" y="88.2">a presión dos</text>
<text x="20.6" y="92.2">tarugos guías</text>
<text x="20.6" y="96.2">6x30.</text>
<text x="151.4" y="213">Luego y mediante los</text>
<text x="159.4" y="217">tornillos de 4 cm,</text>
<text x="161.5" y="221">vincule las fajas</text>
<text x="157.6" y="225">laterales hacia las</text>
<text x="152.5" y="233">finalmente unir estas</text>
<text x="157.6" y="229">fajas frentes, para</text>
<text x="163.1" y="237">hacia las patas</text>
<text x="153.2" y="241">Macizas, tal como lo</text>
<text x="162.8" y="245">indica la figura.</text>
</g>
<g font-size="4">
<text x="109.4" y="69.6">I</text>
<text x="52.7" y="205.2">I</text>
</g>
<text font-size="3.6" x="186.1" y="288.8">Pagina 2</text>
<g font-size="3.4">
<text x="102.7" y="186.6">ZOCALO LATERAL</text>
<text x="25.3" y="247.5">ZOCALO FRENTE</text>
</g>
</svg>
